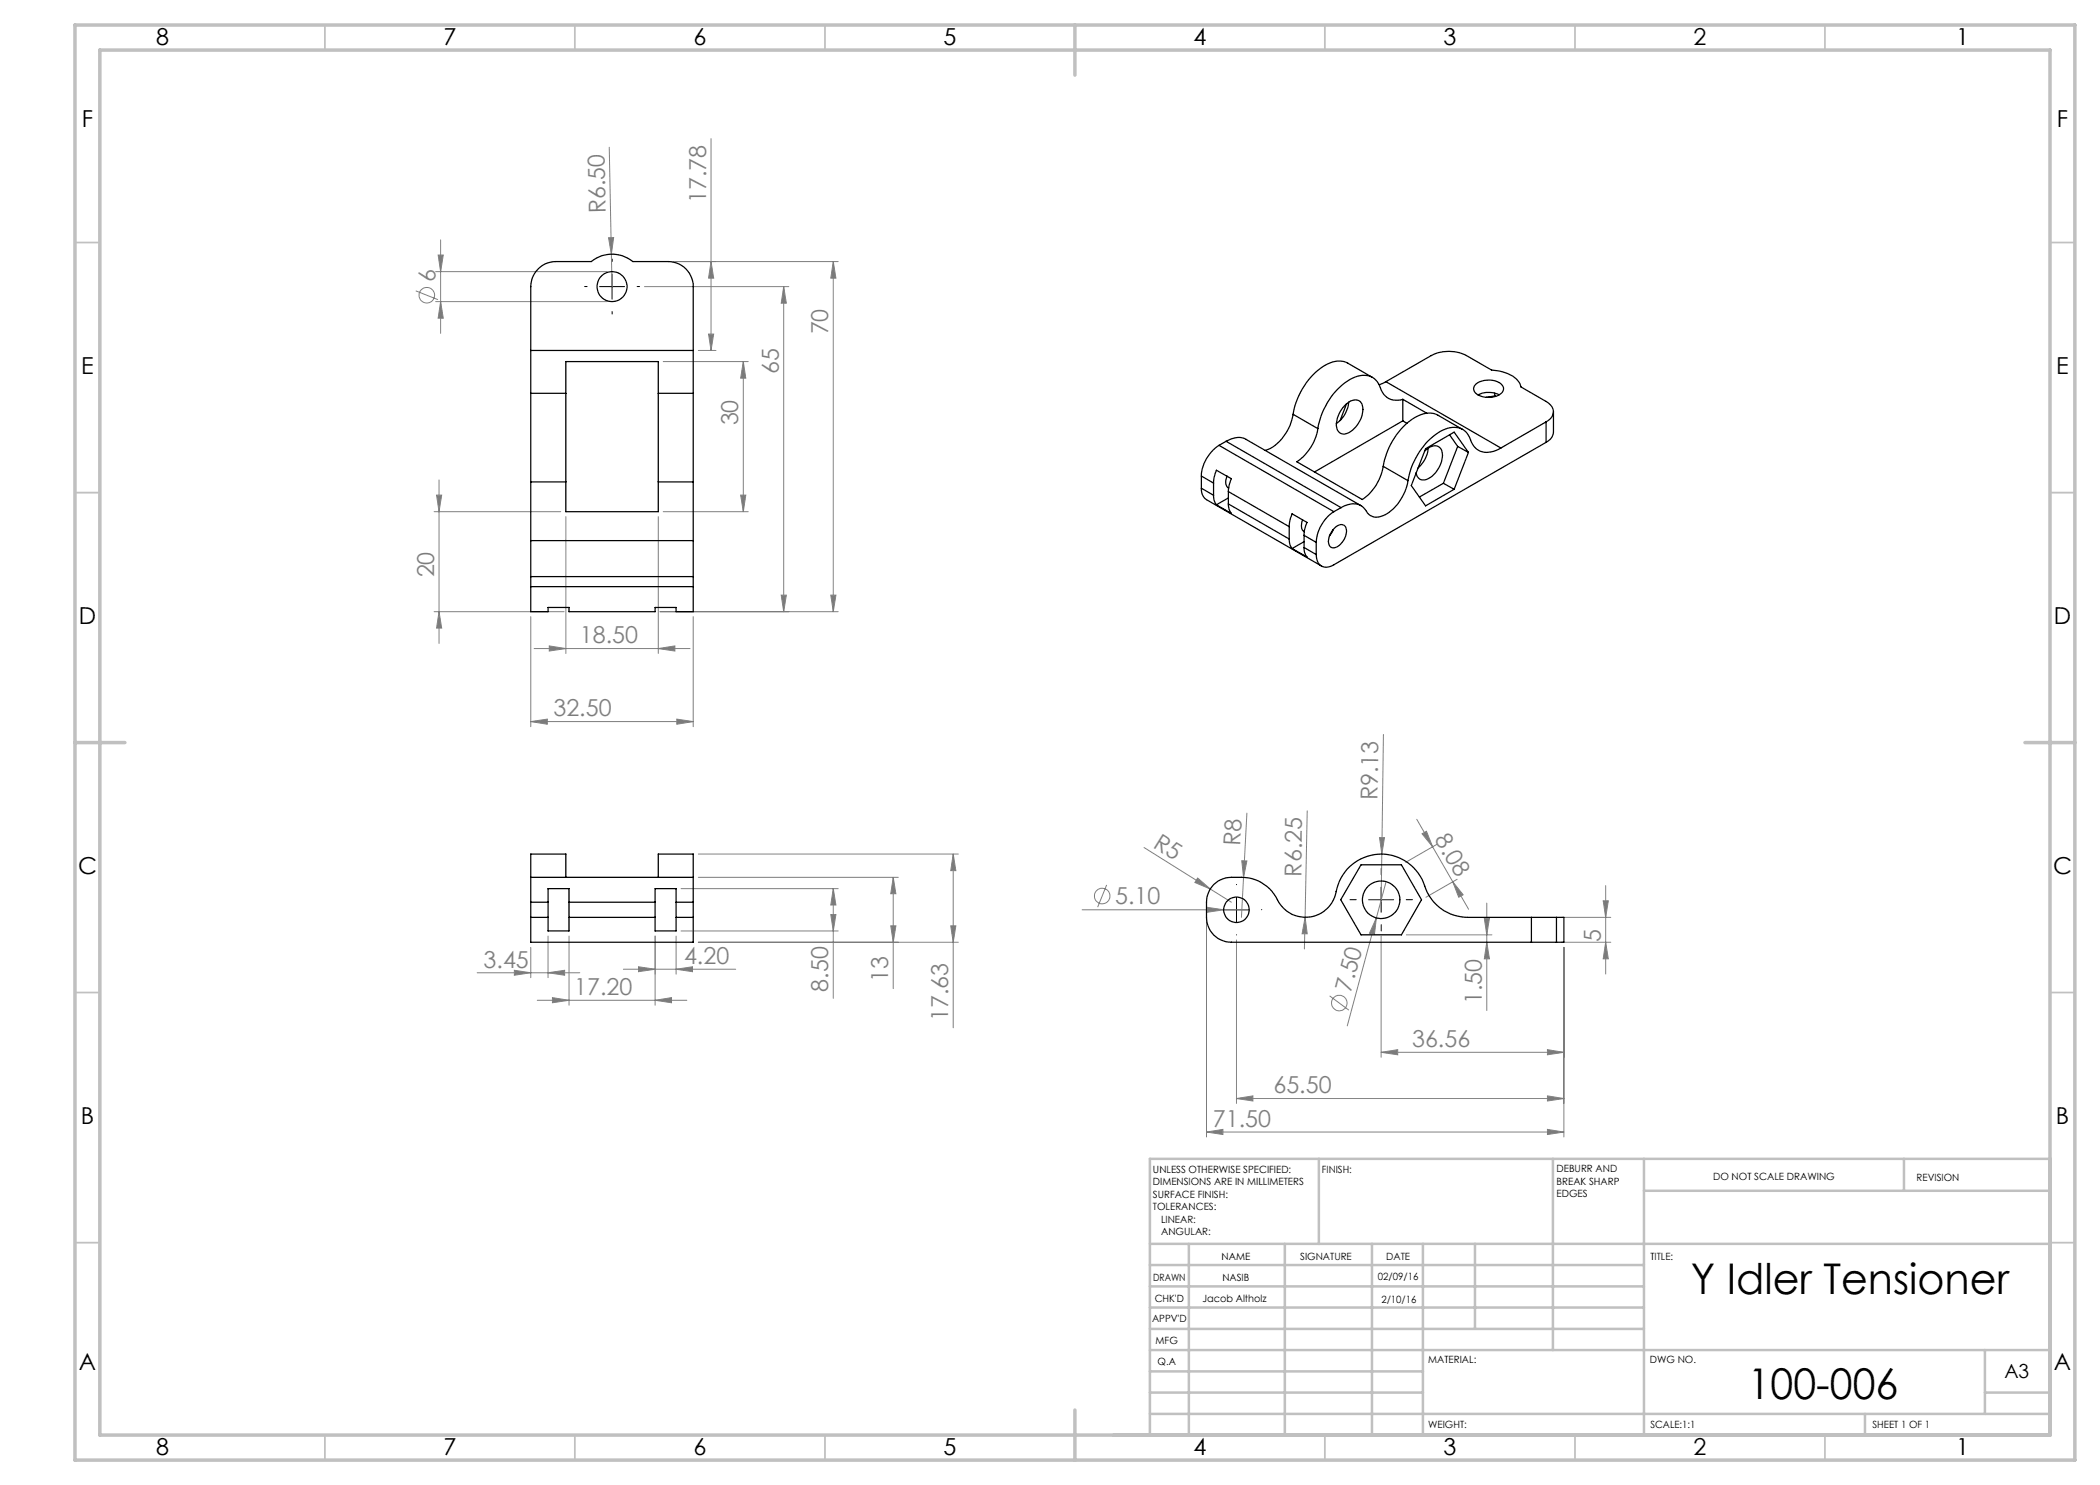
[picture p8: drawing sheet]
<svg xmlns="http://www.w3.org/2000/svg" width="420mm" height="297mm" viewBox="0 0 420 297" stroke-linecap="round" stroke-linejoin="round" font-family="sans-serif">
<g fill="none" stroke="#808080" stroke-width=".2">
<path d="M121.8 29.5l.5 21.3M142.2 27.7v42.4M83.1 58.2l4.5 1.7M87.1 54.3h34.3M87.6 51h1.1l-.6 3.3zM88.1 48v18.7M121.7 47.6l1-.1-.4 3.3zM122.3 50.8l.1 6.5M128.9 57.3h28.9M142.2 52.3l.5 3.3h-1zM156.7 57.3l.6 3.3h-1.1zM156.7 57.3v65"/>
<path d="M166.7 52.3l.5 3.3h-1zM166.7 52.3v70M167.6 52.3h-32.9M87.1 60.3h34.3M88.1 60.3l.6 3.3h-1.1zM132.6 72.3h17M139.7 70.1h3.5M141.7 66.8h1l-.5 3.3zM148.7 72.3l.5 3.3h-1.1zM148.7 72.3v30M87.3 99h1l-.5 3.3zM87.8 96v32.7"/>
<path d="M148.1 99h1.1l-.5 3.3zM86.8 102.3h25.3M113.2 103.3v27.4M131.7 103.3v27.4M132.6 102.3h17M156.2 119h1.1l-.6 3.3zM166.2 119h1l-.5 3.3zM86.8 122.3h26M87.8 122.3l.5 3.3h-1zM106.2 123.3v22M106.8 129.7h31.2M109.9 129.2l3.3 .5-3.3 .5z"/>
<path d="M131.7 129.7l3.3-.5v1zM132 122.3h35.6M138.6 123.3v22M106.2 144.3l3.3-.5v1zM106.2 144.3h32.4M135.4 143.8l3.2 .5-3.2 .5zM276.7 146.9l-.3 23.9M136.2 177.7h31.4M139.7 175.5h40M139.7 170.8h52M166.7 177.7l.5 3.3h-1zM166.7 177.7v22"/>
<path d="M178.6 175.5l.6 3.2h-1zM178.6 175.5v22.2M190.6 170.8l.6 3.3h-1.1zM190.6 170.8v34.8M221.3 177l-1.8 4.4M228.8 169.5l17.5 10.9M239.5 175.6l2.5 2.2-3-1.3zM248.4 172.2h1l-.7 3.3zM249.4 162.6l-1.1 20.9M261.4 162.2l-.5 27.6M275.9 167.5h1l-.5 3.3zM276.4 170.8l-.2 9.1"/>
<path d="M277.2 176.4l-1.9 7.2M283.4 163.9l10.3 18M284.4 166.8l.9-.5 1.2 3.1zM287.4 168.9l-6.3 3.6M290.5 176.4l2.1 2.6-.9 .5zM291.4 175.9l-6.2 3.6M321.1 177.1v17.7M95.4 194.6h20.6M102.9 194.1l3.3 .5-3.3 .4zM106.2 189.5v6M109.6 194.6l3.3-.5v.9zM109.6 187.2v8.3"/>
<path d="M110.5 199.5l3.3 .6-3.3 .5zM113.8 187.2v13.8M124.7 193.8h22.4M127.7 193.4l3.3 .4-3.3 .5zM131 187.2v13.8M135.2 193.8l3.3-.4v.9zM135.2 187.2v7.6M136.2 186.2h31.4M139.7 188.5h52M166.2 182.9h1l-.5 3.3zM178.2 185.2h1l-.6 3.3zM190.1 185.2h1.1l-.6 3.3z"/>
<path d="M216.4 182h33.4M241.3 184.5v42.9M241.4 181.5l3.3 .5-3.3 .5zM247.3 188v32.7M261 183.5l.4 3.3h-1zM265.9 199.2l3.9 2.8M275.3 183.6l-.4 3.3-1-.2zM275.3 183.6l-5.8 21.6M276.2 187.2v24.3M281.3 187h17.1M296.9 183.7h1l-.5 3.3zM297.4 188.5l.5 3.3h-1z"/>
<path d="M297.4 180.6v21.5M312.3 188.5h9.9M312.3 183.5h9.9M312.8 189.5v37.9M320.6 180.2h1.1l-.6 3.3zM321.1 188.5l.6 3.3h-1.1zM107.5 200.1h29.9M131 200.1l3.3-.6v1.1zM247.3 219.7l3.3-.5v1zM247.3 219.7h65.5M276.2 210.5l3.3-.6v1.1zM276.2 210.5h36.6"/>
<path d="M309.5 209.9l3.3 .6-3.3 .5zM309.5 219.2l3.3 .5-3.3 .5zM241.3 226.4l3.3-.5v1zM241.3 226.4h71.5M309.5 225.9l3.3 .5-3.3 .5z"/>
<circle cx="85.4" cy="59" r="1.55"/>
<circle cx="220.4" cy="179.2" r="1.55"/>
<circle cx="267.9" cy="200.6" r="1.55"/>
</g>
<path d="M117.4 57.3h-.5M122.4 52.3v-.5M127.4 57.3h.5M122.4 62.3v.5M247.3 176.9h.1M271.2 179.9h-1.2M276.2 174.9v-1.2M281.2 179.9h1.3M242.3 181.9h.1M247.3 186.9v.1M252.3 181.9h.1M276.2 184.9v1.3" fill="none" stroke="#000" stroke-width=".2" stroke-dasharray="15.2 1.3 1.3 1.3"/>
<path d="M119.9 57.3h5M122.4 54.8v5M247.3 179.5v5M273.7 179.9h5M276.2 177.4v5.1M244.8 182h5" fill="none" stroke="#000" stroke-width=".2"/>
<g fill="none" stroke="#c0c0c0" stroke-width=".35">
<path d="M65 5v5M115 5v5M165 5v5M265 5v5M315 5v5M365 5v5M15 48.5h5M410 48.5h5M15 98.5h5M410 98.5h5M15 198.5h5M410 198.5h5"/>
<path d="M15 248.5h5M410 248.5h5M65 287v5M115 287v5M165 287v5M265 287v5M315 287v5M365 287v5"/>
</g>
<g fill="none" stroke="#c0c0c0" stroke-width=".5">
<path d="M263.8 231.8v17M310.6 231.8v38.2M328.8 231.8v55.2M328.8 238.2h81.2M380.8 231.8v6.4M410 231.8h-180v55.2M230 248.8h180M230 257.3h98.8M230 253h98.8M237.8 248.8v38.2M257 248.8v38.2M274.4 248.8v38.2"/>
<path d="M284.6 248.8v38.2M295 248.8v17M230 265.8h98.8M230 261.5h98.8M230 278.5h54.6M230 274.3h54.6M230 270h180M397 278.5h13M397 270v12.8M230 282.8h180M373 282.8v4.2"/>
</g>
<path d="M15 5h400v287h-400zM20 10h390v277h-390zM215 5v10M15 148.5h10M405 148.5h10M215 282v10" fill="none" stroke="#c0c0c0" stroke-width=".7"/>
<g fill="#808080">
<path d="M239.5 175.6l2.5 2.2-3-1.3z"/>
<path d="M241.4 181.5l3.3 .5-3.3 .5z"/>
<path d="M275.3 183.6l-.4 3.3-1-.2z"/>
<path d="M248.4 172.2h1l-.7 3.3z"/>
<path d="M275.9 167.5h1l-.5 3.3z"/>
<path d="M261 183.5l.4 3.3h-1z"/>
<path d="M121.7 47.6l1-.1-.4 3.3z"/>
<path d="M131.7 129.7l3.3-.5v1zM109.9 129.2l3.3 .5-3.3 .5z"/>
<path d="M135.2 193.8l3.3-.4v.9zM127.7 193.4l3.3 .4-3.3 .5zM109.6 194.6l3.3-.5v.9zM102.9 194.1l3.3 .5-3.3 .4zM309.5 209.9l3.3 .6-3.3 .5zM276.2 210.5l3.3-.6v1.1zM309.5 219.2l3.3 .5-3.3 .5zM247.3 219.7l3.3-.5v1zM309.5 225.9l3.3 .5-3.3 .5zM241.3 226.4l3.3-.5v1zM135.4 143.8l3.2 .5-3.2 .5zM106.2 144.3l3.3-.5v1z"/>
<path d="M166.2 119h1l-.5 3.3zM166.7 52.3l.5 3.3h-1zM156.2 119h1.1l-.6 3.3zM156.7 57.3l.6 3.3h-1.1zM87.8 122.3l.5 3.3h-1zM87.3 99h1l-.5 3.3z"/>
<path d="M166.2 182.9h1l-.5 3.3zM166.7 177.7l.5 3.3h-1zM178.2 185.2h1l-.6 3.3zM178.6 175.5l.6 3.2h-1zM190.1 185.2h1.1l-.6 3.3zM190.6 170.8l.6 3.3h-1.1zM321.1 188.5l.6 3.3h-1.1zM320.6 180.2h1.1l-.6 3.3zM297.4 188.5l.5 3.3h-1zM296.9 183.7h1l-.5 3.3zM148.1 99h1.1l-.5 3.3zM148.7 72.3l.5 3.3h-1.1zM141.7 66.8h1l-.5 3.3zM142.2 52.3l.5 3.3h-1z"/>
<path d="M87.6 51h1.1l-.6 3.3zM88.1 60.3l.6 3.3h-1.1z"/>
<path d="M284.4 166.8l.9-.5 1.2 3.1zM290.5 176.4l2.1 2.6-.9 .5z"/>
<path d="M110.5 199.5l3.3 .6-3.3 .5zM131 200.1l3.3-.6v1.1z"/>
</g>
<g fill="none" stroke="#000" stroke-width=".25">
<path d="M106.2 78.7v17.7M106.2 70.1v8.6M106.2 70.1v-12.8a5.1 5.1 0 0 1 5-5h7.1a6.6 6.6 0 0 1 8.3 0h7.1a5 5 0 0 1 4.9 5v12.8M106.2 78.7h7M106.2 70.1h32.4M113.2 78.7v17.7M113.2 78.7v-6.4h18.5v6.4M131.7 78.7v17.7M131.7 78.7h6.9M138.6 78.7v17.7M138.6 70.1v8.6M274.5 75.5l-4.9-2.9a5.1 5.1 0 0 0-5.5 1.1 14.7 14.7 0 0 0-5.5 9.2"/>
<path d="M277.2 76.3l-1.4 .6M277.2 76.3l9-5.2a7.8 7.8 0 0 1 7.1 0l5 2.9a6.9 6.9 0 0 1 5.7 2.7l.2 .7 5 2.9a2.14 2.14 0 0 1 1 3.3l-1 .8M277.2 76.3l23 13.3M280.6 79.9a3.5 3.5 0 0 1-4.7-2.8 3.5 3.5 0 0 0-4.9-1.7 13.7 13.7 0 0 0-7.4 10.3M280.6 79.9v4.3M280.6 79.9l4.8 2.8M295.2 76.8a4.2 4.2 0 0 1 5.3 .3 1.29 1.29 0 0 1-.8 2 4.2 4.2 0 0 1-4.8-.7l-.2-.7 .2-.5zM295.6 79a4.8 4.8 0 0 1 4.2 0M298.9 78.6v.6M298.9 79.2l.2 .1M298.9 79.2l-1.7 .3M106.2 96.4v11.7"/>
<path d="M106.2 96.4h7M113.2 96.4v5.9h18.5v-5.9M131.7 96.4h6.9M138.6 96.4v11.7M240.3 97.6l.2 1.3 .3 .6 .5 .4 23 13.3M240.3 95.2l2.4 1.4M240.3 97.6l2.4 1.5M240.3 95.2v2.4M242.7 96.6l.1-.9 .5-1.7 3 1.7-.5 1.4-.1 1.2M242.7 99.1a2.88 2.88 0 0 0 .6 1.9M242.7 96.6v2.5M243.8 89.1a7.8 7.8 0 0 0-3.5 6.1"/>
<path d="M243.8 89.1l23 13.2M245.2 88.3a3.8 3.8 0 0 1 4-.4l23 13.2M245.2 88.3l23 13.2M245.2 88.3l-1.4 .8M245.4 95.2a1.7 1.7 0 0 0 .3 2.4M245.4 95.2v.1M245.7 98.3l12.1 7M245.7 98.3v2.5M245.7 99.6l-2.4 1.4M258.6 82.9a9.6 9.6 0 0 1-5 7l-.6 .2M258.6 82.9l5 2.8M263.6 85.7a9.8 9.8 0 0 1-4.2 6.7l13.1 7.5a9.8 9.8 0 0 0 4.1-6.6"/>
<path d="M269.2 80.9a2.01 2.01 0 0 1 3.1-.3 4.9 4.9 0 0 1-1.8 5.4 2.14 2.14 0 0 1-2.6 .5 2.97 2.97 0 0 1-.2-3.4l.6-1.2zM269.3 80.7l-1.3 3.4M269.7 80.4a5.7 5.7 0 0 1-2.4 4.3M276.6 93.3l5 2.8M280.6 84.2l-17.7 10.2M280.6 84.2l.8 .5M281.6 96.1a9.2 9.2 0 0 1-5.4 7.2 2.46 2.46 0 0 1-3.2-1.4 3.5 3.5 0 0 0-4.8-.4M284.9 90.2a2.27 2.27 0 0 1 3.1-.6 3.5 3.5 0 0 1-.2 3.9 3.8 3.8 0 0 1-3.6 2.5l-.6-.5-.4-.9M285.6 89.6a5.8 5.8 0 0 1-2 4M288.7 96.7l-4.8 2.7M288.7 96.7l2.1 1.2M289.9 87l1.6 2.3"/>
<path d="M291.5 89.3l-2.8 7.4M291.5 89.3l2.2 1.2M292.5 85.9l-4.9-2.9a5.1 5.1 0 0 0-5.5 1.1 14.7 14.7 0 0 0-5.5 9.2M293.7 90.5l-2.9-4.1-5.7 3.3-2.8 7.4 2.8 4.1 5.7-3.3M293.7 90.5l-2.9 7.4M300.2 89.6a4 4 0 0 1-5.5-.4l-.2-.4a5.1 5.1 0 0 0-2.3-3.1 5.7 5.7 0 0 0-5.6 1.6 15.1 15.1 0 0 0-5 8.8M309.2 88.5l-42.4 24.5a2.16 2.16 0 0 1-2.5 .2 2.16 2.16 0 0 1-1.1-2.3M309.2 84.4l-9 5.2M309.2 84.4v4.1M310.7 82.3v4.4l-.5 1-1 .8M106.2 108.1v7.2M106.2 117.3v5h3.4v-.8h4.2v.8h17.2v-.8h4.2v.8h3.4v-5"/>
<path d="M106.2 115.3v2M106.2 108.1h32.4M106.2 115.3h32.4M106.2 117.3h32.4M138.6 108.1v7.2M138.6 115.3v2M245.7 100.8a2.65 2.65 0 0 0 .6 1.9l-3-1.7M245.7 100.8l12.1 7M257.8 105.3l.3-1.6 .3-.9 3 1.7a5.9 5.9 0 0 0-.6 2.6M257.8 107.8a2.88 2.88 0 0 0 .6 1.9M257.8 105.3v2.5M260.5 104a1.89 1.89 0 0 0 .3 2.4"/>
<path d="M260.8 109.5a2.65 2.65 0 0 0 .6 1.9l-3-1.7M260.8 107.1l2.4 1.4M260.8 109.5l2.4 1.4M260.8 107.1v2.4M260.8 108.3l-2.4 1.4M263.2 108.5v2.4M266.6 105.9l-.7 1.3M266.8 102.3a8 8 0 0 0-3.6 6.2M266.8 105.7a1.52 1.52 0 0 1 2.2-.5 3.3 3.3 0 0 1-1.6 4.2 1.13 1.13 0 0 1-1.4-.1 1.13 1.13 0 0 1-.3-1.3l.3-1.1zM268.2 101.5l-1.4 .8M106.2 175.5v4.9M106.2 175.5v-4.7h7v4.7"/>
<path d="M106.2 175.5h32.4M131.7 175.5v-4.7h6.9v4.7M138.6 175.5v4.9M272.2 173h8.1l4 6.9-4 7.1h-8.1l-4.1-7.1zM106.2 183.5v5h32.4v-5M106.2 183.5h3.4M106.2 180.4h3.4M106.2 180.4v3.1M109.6 183.5v2.7h4.2v-2.7M109.6 180.4v-2.7h4.2v2.7M109.6 180.4v3.1M113.8 183.5h17.2"/>
<path d="M113.8 180.4h17.2M113.8 180.4v3.1M131 183.5v2.7h4.2v-2.7M131 180.4v-2.7h4.2v2.7M131 180.4v3.1M135.2 183.5h3.4M135.2 180.4h3.4M135.2 180.4v3.1M138.6 180.4v3.1M306.3 188.5h5M306.3 183.5h5M306.3 183.5h-12.8a9.2 9.2 0 0 1-8.8-7 9.2 9.2 0 0 0-9.7-5.6 9.2 9.2 0 0 0-7.9 8 6.3 6.3 0 0 1-5.8 4.5 6.3 6.3 0 0 1-6.1-4.1 8 8 0 0 0-6.9-3.8 8.1 8.1 0 0 0-4.2 .5 4.9 4.9 0 0 0-2.8 4.4v3.1a4.9 4.9 0 0 0 5 5h60"/>
<path d="M306.3 183.5v5M311.3 183.5h1.5v5h-1.5M311.3 183.5v5"/>
<circle cx="122.4" cy="57.3" r="3"/>
<circle cx="276.2" cy="179.9" r="3.7"/>
<circle cx="247.3" cy="182" r="2.56"/>
</g>
<g font-size="8.5">
<text x="338.2" y="258.8">Y Idler Tensioner</text>
<text x="349.6" y="279.7">100-006</text>
</g>
<g font-size="4.7">
<text x="31.2" y="9">8</text>
<text x="88.7" y="9">7</text>
<text x="138.7" y="9">6</text>
<text x="188.7" y="9">5</text>
<text x="238.7" y="9">4</text>
<text x="288.7" y="9">3</text>
<text x="338.7" y="9">2</text>
<text x="391.2" y="9">1</text>
<text x="16.4" y="25.5">F</text>
<text x="411.4" y="25.5">F</text>
<text x="16.3" y="74.7">E</text>
<text x="411.2" y="74.7">E</text>
<text x="15.8" y="124.7">D</text>
<text x="410.8" y="124.7">D</text>
<text x="15.6" y="174.7">C</text>
<text x="410.6" y="174.8">C</text>
<text x="16.2" y="224.7">B</text>
<text x="411.2" y="224.7">B</text>
<text x="15.8" y="274">A</text>
<text x="410.8" y="274">A</text>
<text x="31.2" y="291">8</text>
<text x="88.7" y="291">7</text>
<text x="138.7" y="291">6</text>
<text x="188.7" y="291">5</text>
<text x="238.7" y="291">4</text>
<text x="288.7" y="291">3</text>
<text x="338.7" y="291">2</text>
<text x="391.2" y="291">1</text>
</g>
<g font-size="4.7" fill="#808080">
<text x="141.2" y="40.6" transform="rotate(-90 141.2 40.6)">17.78</text>
<text x="121.1" y="42.6" transform="rotate(-91 121.1 42.6)">R6.50</text>
<text x="87.1" y="56.5" transform="rotate(-90 87.1 56.5)">6</text>
<text x="165.7" y="66.9" transform="rotate(-90 165.7 66.9)">70</text>
<text x="155.8" y="74.8" transform="rotate(-90 155.8 74.8)">65</text>
<text x="147.7" y="85.1" transform="rotate(-90 147.7 85.1)">30</text>
<text x="86.8" y="115.5" transform="rotate(-90 86.8 115.5)">20</text>
<text x="116" y="128.7">18.50</text>
<text x="110.7" y="143.3">32.50</text>
<text x="275.5" y="160" transform="rotate(-89 275.5 160)">R9.13</text>
<text x="286.8" y="167.9" transform="rotate(60 286.8 167.9)">8.08</text>
<text x="230.5" y="169.4" transform="rotate(32 230.5 169.4)">R5</text>
<text x="248.1" y="169.3" transform="rotate(-87 248.1 169.3)">R8</text>
<text x="260.3" y="175.3" transform="rotate(-89 260.3 175.3)">R6.25</text>
<text x="223" y="180.9">5.10</text>
<text x="320.2" y="188.4" transform="rotate(-90 320.2 188.4)">5</text>
<text x="96.7" y="193.5">3.45</text>
<text x="136.8" y="192.8">4.20</text>
<text x="177.7" y="196.4" transform="rotate(-90 177.7 196.4)">13</text>
<text x="114.8" y="199">17.20</text>
<text x="165.7" y="198.4" transform="rotate(-90 165.7 198.4)">8.50</text>
<text x="270.2" y="198.6" transform="rotate(-75 270.2 198.6)">7.50</text>
<text x="296.4" y="200.8" transform="rotate(-90 296.4 200.8)">1.50</text>
<text x="189.7" y="204.3" transform="rotate(-90 189.7 204.3)">17.63</text>
<text x="282.4" y="209.4">36.56</text>
<text x="254.7" y="218.7">65.50</text>
<text x="242.6" y="225.4">71.50</text>
</g>
<text font-size="3.9" x="400.9" y="275.5">A3</text>
<g font-size="2">
<text x="230.6" y="234.6">UNLESS OTHERWISE SPECIFIED:</text>
<text x="230.6" y="237.1">DIMENSIONS ARE IN MILLIMETERS</text>
<text x="230.6" y="239.6">SURFACE FINISH:</text>
<text x="264.4" y="234.6">FINISH:</text>
<text x="311.3" y="234.5">DEBURR AND</text>
<text x="311.3" y="237">BREAK SHARP</text>
<text x="311.3" y="239.5">EDGES</text>
<text x="342.6" y="236">DO NOT SCALE DRAWING</text>
<text x="383.3" y="236.2">REVISION</text>
<text x="230.6" y="242.1">TOLERANCES:</text>
<text x="232.2" y="244.6">LINEAR:</text>
<text x="232.2" y="247.1">ANGULAR:</text>
<text x="244.3" y="252">NAME</text>
<text x="260" y="251.9">SIGNATURE</text>
<text x="277.2" y="251.9">DATE</text>
<text x="330.1" y="251.9">TITLE:</text>
<text x="230.6" y="256.1">DRAWN</text>
<text x="244.5" y="256.1">NASIB</text>
<text x="275.6" y="255.9">02/09/16</text>
<text x="230.9" y="260.3">CHK'D</text>
<text x="240.5" y="260.3">Jacob Altholz</text>
<text x="276.3" y="260.6">2/10/16</text>
<text x="230.4" y="264.4">APPV'D</text>
<text x="231.1" y="268.8">MFG</text>
<text x="231.5" y="273">Q.A</text>
<text x="285.6" y="272.5">MATERIAL:</text>
<text x="330" y="272.5">DWG NO.</text>
<text x="285.6" y="285.5">WEIGHT:</text>
<text x="330.1" y="285.6">SCALE:1:1</text>
<text x="374.5" y="285.6">SHEET 1 OF 1</text>
</g>
</svg>
